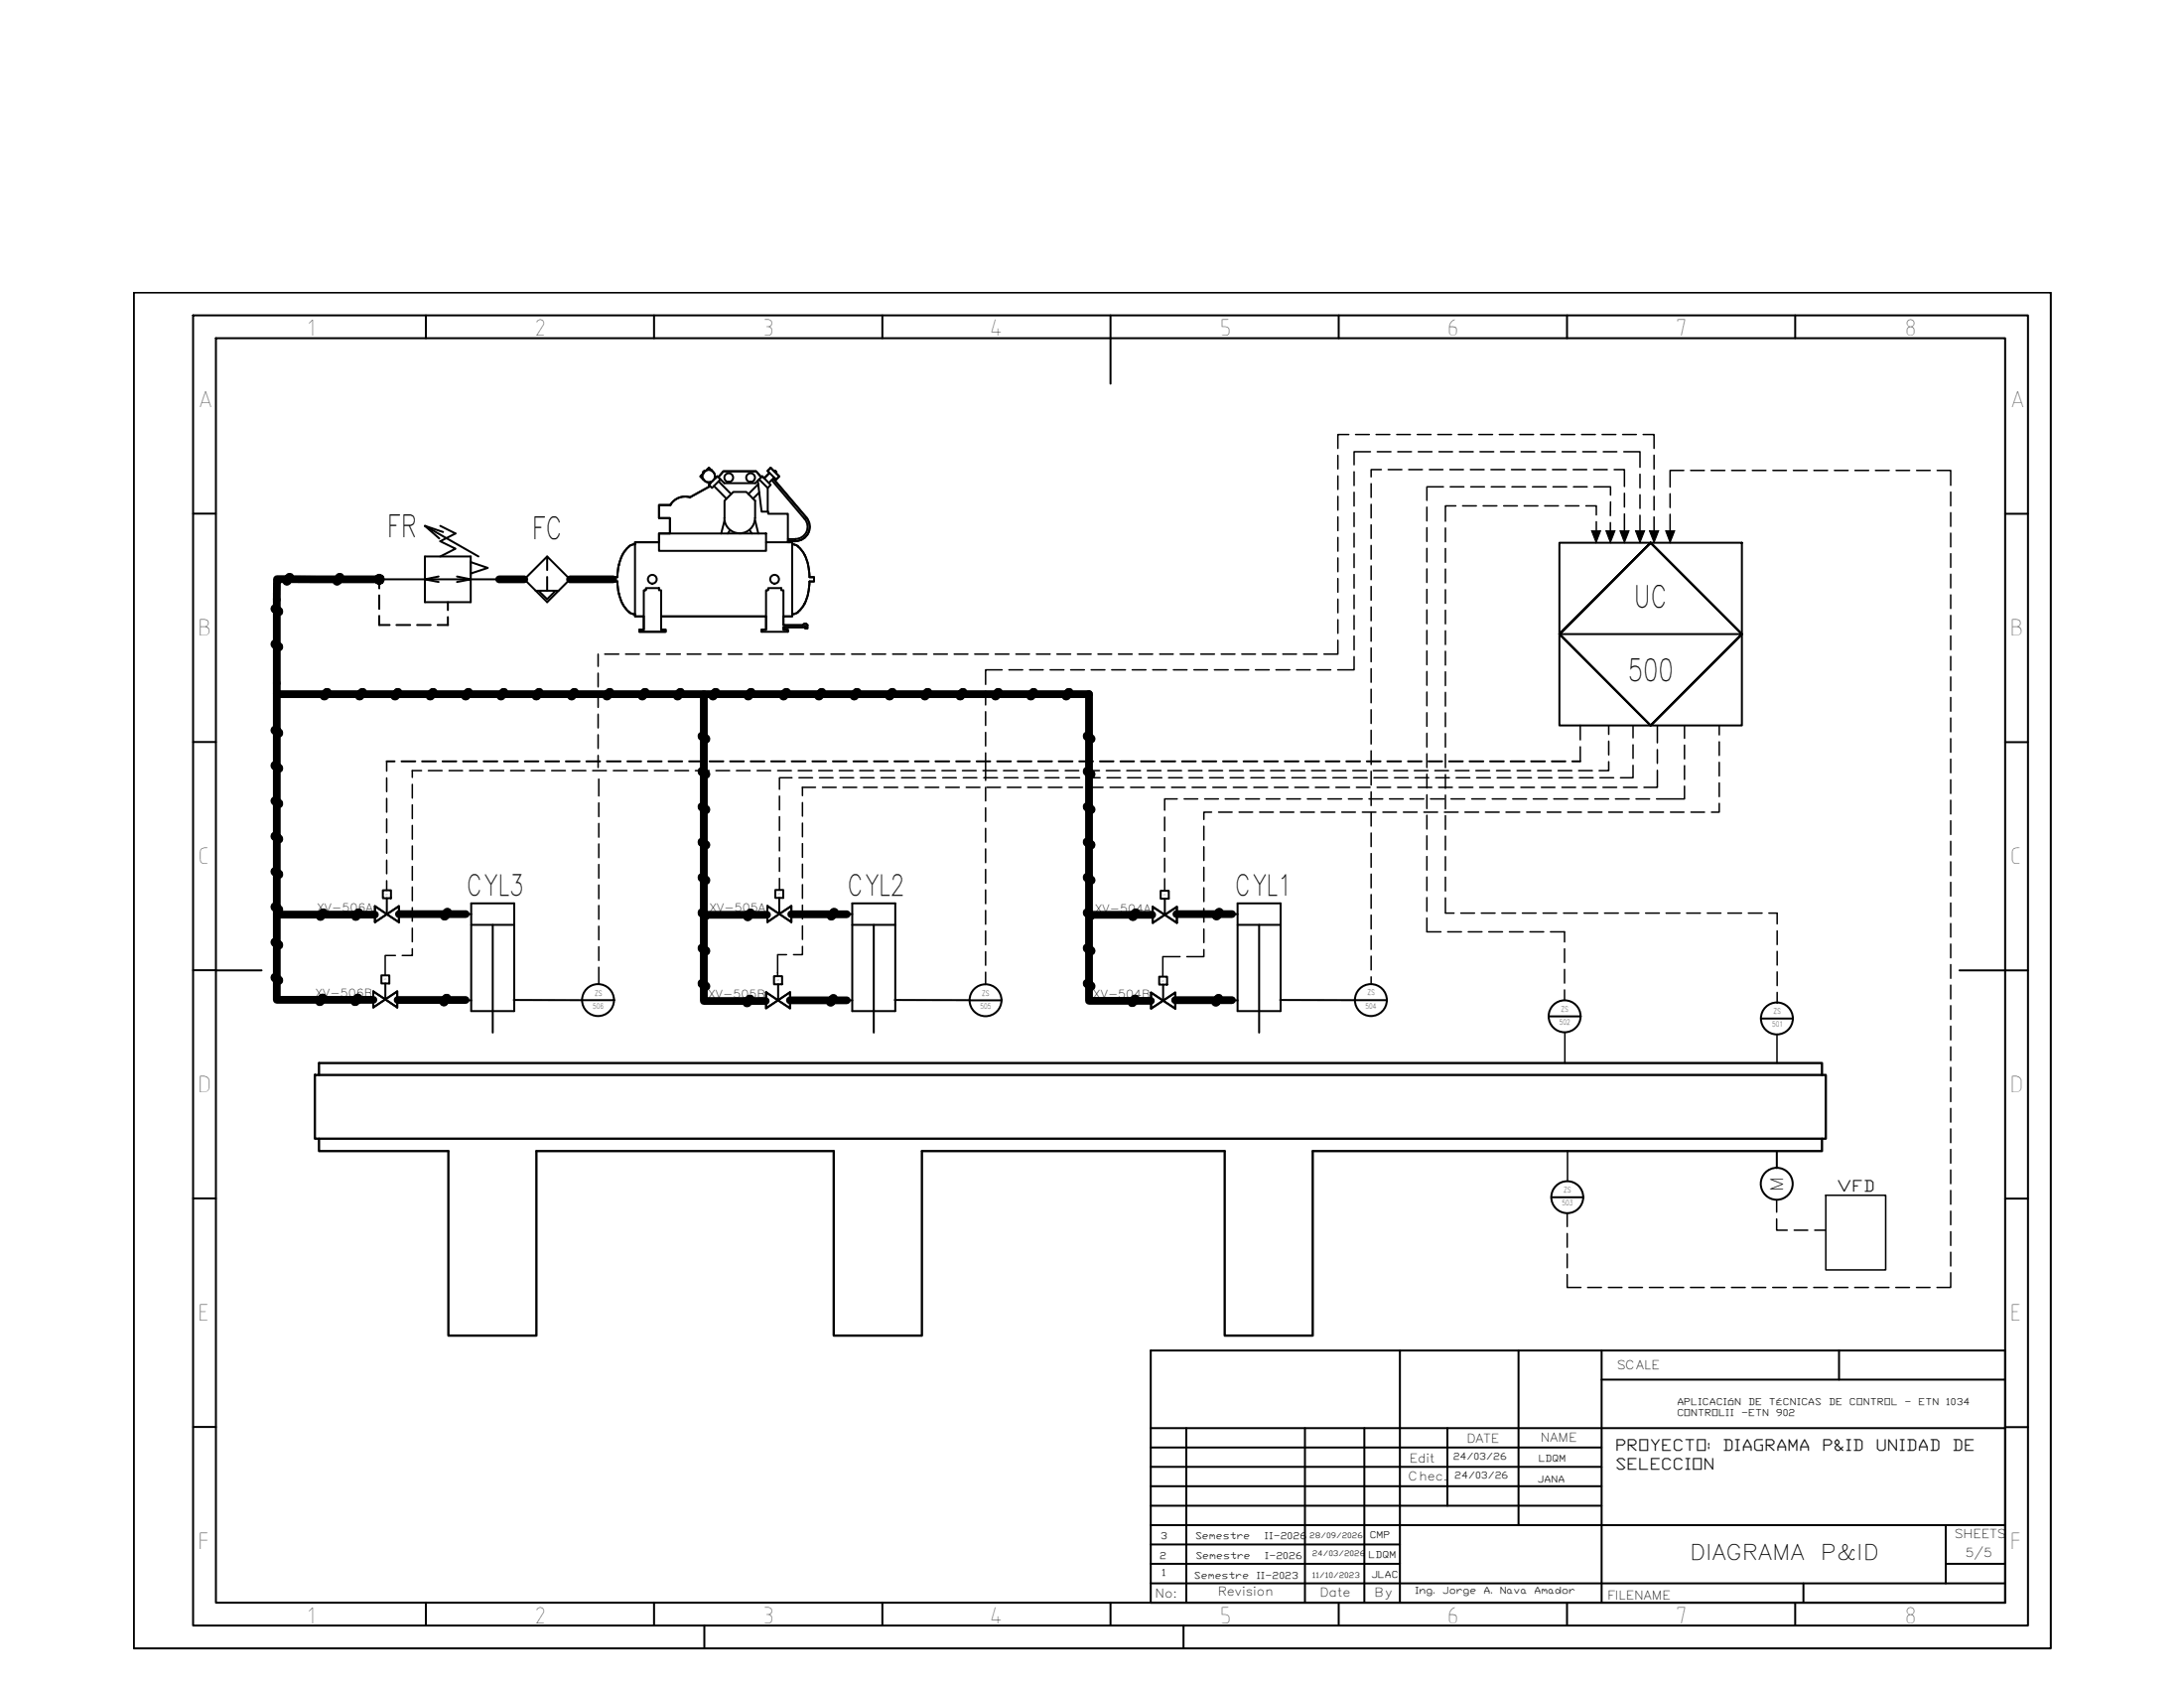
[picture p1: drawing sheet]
<svg xmlns="http://www.w3.org/2000/svg" width="279mm" height="216mm" viewBox="0 0 279 216" stroke-linecap="round" stroke-linejoin="round" font-family="sans-serif">
<!-- layer: SYMS -->
<g fill="none" stroke="#000" stroke-width=".25">
<path d="M48.5 78.8v1.1h1.3M48.5 76.2v1.7M50.7 79.9h1.8M53.4 79.9h1.7M54.4 71.2h5.8v5.8h-5.8zM54.4 67.3l6.8 3.9M56.1 73.7l-1.7 .4 1.7 .3M56.3 67.3l2 .9-2 1 2 1-2 1M56.7 68l-2.3-.7 1.8 1.6M57.3 78.9v1h-1.3M57.3 77v1M58.5 73.7l1.7 .4-1.7 .3"/>
<path d="M60.2 71.9l2.2 .7-2.2 .8M63.9 74.1h-15.4v1.2M68.5 75.6h3M68.9 75.6l1.1 1 1.1-1M70 71.2l-2.9 2.9 2.9 2.9 2.9-2.9-2.9-2.9v1.7M70 73.8v1.8M79 74.4l.2 1.5M79 73.8h-.6v.6h.6M79.2 72.3l-.2 1.5M79.2 75.9l.4 1.3M79.6 70.9l-.4 1.4M79.7 77.2l.3 .6 .5 .5"/>
<path d="M80.5 78.3l.7 .3M80.5 69.9l-.5 .5-.3 .5M81.2 69.6l-.7 .3M81.2 78.6v.2h1.2v1.7h-.6v.3h3.4v-.3h-.6v-1.7h13.4v1.7h-.6v.3h3.4v-.3h-.6v-.3h2.7l.1-.1v.3h.3v-.4M82.6 75.2h1.7v.3h.3v5h.6v.3h-3.4v-.3h.6v-5h.2zM84.3 68.2h13.7v2.3h-13.7zM84.3 69.4h-3.1v9.4h1.2M84.6 78.8h13.4M85.7 68.2v-1.9h-1.4v-1.7h1.5h-1.5v1.7h1.4v1.9h-1.4v1.2h-3.1v.2M88.2 63.6a2.19 2.19 0 0 0-2.4 1M90 61.3a.79 .79 0 0 0 .8 .4M90.2 60.3l-.1-.1-.2 .2 .1 .1"/>
<path d="M90.3 60.2l.4-.4 .4 .4M90.8 61.7l.1 .1-.2 .2 .1 .2-2.6 1.4 2.6-1.4M90.8 61.7l.1 .1M91.1 60.2a.79 .79 0 0 1 .3 .9M91.1 60.2l-.4-.4-.5 .5-.1-.1-.2 .2 .1 .1-.4 .4 .4 .4-.4-.4 .4-.3M91.1 60.2h.1M91.3 62.2l1.6 1.6M91.4 61.1l.1 .1 .3-.3 .1 .1 .6-.7h4.2l.7 .7 .1-.1 .3 .3 .6-.7-.2-.3 .4-.4 .4 .5 .1-.1 .2 .2v.1l.4 .4-.4 .4-.3-.2-.1 .1 4.3 5M91.4 61.1l.1 .1M91.9 61l.6-.7h4.2l.7 .7M91.9 61.6l1.6 1.6M92.2 61.3l-1.1 1.1-.4-.4 1.1-1.1 .9 .9h3.9l.9-.9 1.1 1.1-.4 .4-1.1-1.1"/>
<path d="M92.7 66.6l-.4 1.6M93.4 67.8l-.3 .4M95.9 67.8l.3 .4M96.6 66.3a1.96 1.96 0 0 1-2 1.9 1.96 1.96 0 0 1-1.9-1.9v-2.3l1.1-1.1h1.7l1.1 1.1v2.3M96.6 66.6l.4 1.6M96.9 61.5l.5 3.9h.9v.3h2.5v3.7M97 61.9l-1.3 1.3M97.1 63l-.8 .8M98 69.4h3.3v9.4h-1.1M98.2 60.2l.4-.4 1.1 1.1-.4 .4zM98.2 62.4v3M98.4 60.5l-.6 .7"/>
<path d="M98.7 61.4l4.3 5M98.9 61.2l4.3 5M99 60.3l.1-.1 .2 .2v.1M99 61.1l-.6 .7M100.8 69.2h1M100.8 69h1M101.3 69.6l.8 .3M101.8 69.2h-1v.2h.5v.2M102.1 69.9l.5 .5 .3 .5M102.1 78.3l-.8 .3v.2h-1.1v1.2h2.5M102.7 80h-2.5v-4.5h-.3v-.3h-1.6v.3h-.3v5h-.6v.3M102.8 79.9l-.1 .1"/>
<path d="M102.9 79.8h.2M102.9 79.8l-.2 .1M102.9 77.2l-.3 .6-.5 .5M102.9 70.9l.5 1.4M102.9 66.4a1.56 1.56 0 0 1 .3 1.6 1.56 1.56 0 0 1-1.4 .9M103.1 79.8l.1 .1M103.2 66.2a1.83 1.83 0 0 1 .2 1.9 1.83 1.83 0 0 1-1.6 1.1M103.2 79.9l.1 .1M103.3 80v.4h-.3v-.3l-.1 .1h-2.7v.3h.6v.3M103.4 72.3l.2 1.5h.5v.6h-.5a7 7 0 0 1-.7 2.8M199.5 69.4h23.3v23.4h-23.3zM211.2 69.4l11.6 11.7-11.6 11.7-11.7-11.7 11.7-11.7 11.6 11.7-11.6 11.7-11.7-11.7 11.7-11.7-11.7 11.7 11.7 11.7 11.6-11.7z"/>
<path d="M199.5 81.1h23.3M48 115.9l1.5 1-1.5 1.1zM48 115.9v2.1l3-2.1v2.1zM49 113.9h1v1h-1zM49.5 116.9l1.5-1v2.1zM49.5 114.9v2M59.6 116.9h.7M60.3 115.5h5.5v13.8h-5.5zM60.3 118.3h5.5M63 118.3v13.8M98.2 115.9l1.5 1-1.5 1zM98.2 115.9v2l3-2v2z"/>
<path d="M99.2 113.8h1v1h-1zM99.7 116.9l1.5-1v2zM99.7 114.8v2.1M108.3 116.9h.7M109 115.5h5.5v13.8h-5.5zM109 118.3h5.5M111.8 118.3v13.8M147.5 116l1.5 1-1.5 1zM147.5 116v2l3.1-2v2zM148.5 113.9h1v1h-1zM149 117l1.6-1v2zM149 114.9v2.1"/>
<path d="M157.6 116.9h.7M158.3 115.5h5.5v13.8h-5.5zM158.3 118.3h5.5M161.1 118.3v13.8M47.8 126.8l1.5 1-1.5 1.1zM47.8 126.8v2.1l3-2.1v2.1zM48.8 124.7h1v1.1h-1zM49.3 127.8l1.5-1v2.1zM49.3 125.8v2M59.6 127.9h.7M74.5 127.9h4.1M98 126.9l1.5 1-1.5 1.1z"/>
<path d="M98 126.9v2.1l3.1-2.1v2.1zM99 124.9h1.1v1h-1.1zM99.5 127.9l1.6-1v2.1zM99.5 125.9v2M108.3 127.9h.7M124.1 127.9h4M147.3 127l1.5 1-1.5 1zM147.3 127v2l3-2v2zM148.3 124.9h1v1h-1zM148.8 128l1.5-1v2zM148.8 125.9v2.1M157.6 127.9h.7"/>
<path d="M173.4 127.9h4M198.1 130h4.1M225.3 130.3h4.1M198.5 153.1h4M227.3 147.3v2.1"/>
<circle cx="83.4" cy="74.1" r=".56"/>
<circle cx="90.7" cy="60.9" r=".79"/>
<circle cx="93.2" cy="61.1" r=".56"/>
<circle cx="96" cy="61.1" r=".56"/>
<circle cx="99.1" cy="74.1" r=".56"/>
<circle cx="76.5" cy="127.9" r="2.04"/>
<circle cx="126.1" cy="127.9" r="2.04"/>
<circle cx="175.4" cy="127.9" r="2.04"/>
<circle cx="200.2" cy="130" r="2.04"/>
<circle cx="227.3" cy="130.3" r="2.04"/>
<circle cx="200.5" cy="153.1" r="2.04"/>
<circle cx="227.3" cy="151.4" r="2.04"/>
</g>
<!-- layer: 0 -->
<path d="M65.7 127.9h8.8M114.5 127.9h9.6M163.8 127.9h9.5" fill="none" stroke="#000" stroke-width=".25"/>
<g fill="none" stroke="#000" stroke-width=".99">
<path d="M35.1 77.8l.6 .5M35.1 77.9l.3 .2v4.4l.3 .2M37 73.8l-.2 .3h-1.4v3.9l.3 .1M37.1 73.8l-.1 .3h-.2l-.2 .3M43.4 73.8l-.2 .3h-6.2l-.2 .3M43.5 73.8l-.1 .3h-.2l-.1 .3M48.3 74.1h-4.9l-.2 .3M63.9 74.1h3.2M72.9 74.1h5.5M35.1 98l.3 .2v4.3l.3 .2M35.1 97.8l.3 .2v.2l.3 .1M35.1 93.5l.3 .1v4.4l.3 .2"/>
<path d="M35.1 93.3l.6 .5M35.1 82.5l.3 .1v10.9l.3 .2M35.1 82.3l.3 .2v.1l.3 .2M41.8 88.5l-.2 .3h-6.2M41.9 88.5l-.5 .6M46.3 88.5l-.2 .3h-4.4l-.1 .3M46.4 88.5l-.5 .6M50.8 88.5l-.2 .3h-4.4l-.1 .3M50.9 88.5l-.4 .6M55.3 88.5l-.1 .3h-4.4l-.2 .3M55.5 88.5l-.5 .6M59.9 88.5l-.2 .3h-4.4l-.2 .3"/>
<path d="M60 88.5l-.5 .6M64.4 88.5l-.2 .3h-4.4l-.2 .3M64.5 88.5l-.5 .6M68.9 88.5l-.2 .3h-4.4l-.1 .3M69 88.5l-.5 .6M73.4 88.5l-.2 .3h-4.3l-.2 .3M73.6 88.5l-.5 .6M77.9 88.5l-.2 .3h-4.3l-.2 .3M78.1 88.5l-.5 .6M82.4 88.5l-.1 .3h-4.4l-.2 .3M82.6 88.5l-.5 .6M87 88.5l-.2 .3h-4.4l-.2 .3"/>
<path d="M87.1 88.5l-.5 .6M89.7 98.8l.3 .1v4.4l.4 .2M89.7 98.6l.3 .2v.1l.4 .2M89.7 94.2l.3 .2v4.4l.4 .2M89.7 94.1l.3 .2v.1l.4 .2M90 88.8v5.5l.4 .1M91.5 88.5l-.2 .3h-4.4l-.1 .3M91.6 88.5l-.5 .6M96 88.5l-.2 .3h-4.3l-.2 .3M96.1 88.5l-.4 .6M100.5 88.5l-.1 .3h-4.4l-.2 .3M100.7 88.5l-.5 .6"/>
<path d="M105.1 88.5l-.2 .3h-4.4l-.2 .3M105.2 88.5l-.5 .6M109.6 88.5l-.2 .3h-4.4l-.2 .3M109.7 88.5l-.5 .6M114.1 88.5l-.2 .3h-4.4l-.2 .3M114.2 88.5l-.5 .6M118.6 88.5l-.2 .3h-4.4l-.1 .3M118.7 88.5l-.4 .6M123.1 88.5l-.1 .3h-4.4l-.2 .3M123.3 88.5l-.5 .6M127.6 88.5l-.1 .3h-4.4l-.2 .3M127.8 88.5l-.5 .6"/>
<path d="M132.2 88.5l-.2 .3h-4.4l-.2 .3M132.3 88.5l-.5 .6M136.5 89.1l.2-.3h2.6v5.4l.3 .2M136.7 88.5l-.2 .3h-4.4l-.1 .3M136.8 88.5l-.5 .6M139 98.7l.3 .2v4.4l.3 .2M139 98.6l.6 .5M139 94.2l.3 .2v4.4l.3 .1M139 94.1l.3 .1v.2l.3 .2M35.1 116.1l.3 .1v4.4l.3 .2M35.1 115.9l.3 .2v.1l.3 .2M35.1 111.5l.3 .2v4.4l.3 .2"/>
<path d="M35.1 111.4l.3 .2v.1l.3 .2M35.1 107l.3 .2v4.4l.3 .2M35.1 106.9l.3 .2v.1l.3 .2M35.1 102.5l.3 .2v4.4l.3 .1M35.1 102.4l.6 .5M41.3 116.7l-.2 .3h-5.7M41.4 116.7l-.5 .6M45.8 116.7l-.2 .3h-4.3l-.2 .3M46 116.7l-.6 .6M48 117h-2.2l-.2 .3M57.2 116.6l-.2 .3h-6M57.3 116.6l-.2 .3h-.1l-.2 .3"/>
<path d="M59.6 116.9h-2.5l-.1 .3M89.7 116.8l.3 .2v4.4l.4 .2M89.7 116.7l.3 .2v.1l.4 .2M89.7 112.3l.3 .2v4.4l.4 .1M89.7 112.2l.3 .1v.2l.4 .2M89.7 107.8l.3 .2v4.3l.4 .2M89.7 107.6l.3 .2v.2l.4 .1M89.7 103.3l.3 .2v4.3l.4 .2M89.7 103.1l.3 .2v.2l.4 .1M95.9 116.7l-.1 .3h-5.8M96.1 116.7l-.2 .3h-.1l-.2 .3M98.1 117h-2.2l-.2 .3"/>
<path d="M106.6 116.6l-.1 .3h-5.3M106.8 116.6l-.5 .6M108.3 116.9h-1.7l-.2 .3M139 116.8l.3 .2v4.4l.3 .2M139 116.7l.6 .5M139 112.3l.3 .2v4.4l.3 .1M139 112.2l.3 .1v.2l.3 .1M139 107.8l.3 .1v4.4l.3 .2M139 107.6l.6 .5M139 103.3l.3 .1v4.4l.3 .2M139 103.1l.3 .2v.1l.3 .2M145.2 116.7l-.2 .3h-5.7"/>
<path d="M145.4 116.7l-.2 .3h-.2l-.1 .3M147.4 117h-2.2l-.2 .3M155.9 116.6l-.2 .3h-5.2M156 116.6l-.4 .6M157.6 116.9h-1.7l-.2 .3M35.1 125.1l.3 .2v2.6h5.6l.2-.3M35.1 125l.3 .1v.2l.3 .1M35.1 120.6l.3 .2v4.3l.3 .2M35.1 120.5l.3 .1v.2l.3 .1M41.3 127.6l-.4 .6M45.7 127.6l-.1 .3h-4.4l-.2 .3M45.8 127.6l-.4 .6"/>
<path d="M47.8 127.9h-2.1l-.2 .3M57.1 127.6l-.2 .3h-6M57.2 127.6l-.2 .3h-.1l-.2 .3M59.6 127.9h-2.6l-.1 .3M89.7 125.9l.3 .1v2h5.7l.2-.3M89.7 125.7l.3 .2v.1l.4 .2M89.7 121.3l.3 .2v4.4l.4 .2M89.7 121.2l.3 .2v.1l.4 .2M96 127.7l-.5 .6M98 128h-2.2l-.1 .3M106.6 127.6l-.2 .3h-5.4M106.7 127.6l-.5 .6"/>
<path d="M108.3 127.9h-1.8l-.2 .3M139 125.8l.3 .2v2h5.7l.1-.3M139 125.7l.6 .5M139 121.3l.3 .2v4.4l.3 .2M139 121.2l.3 .2v.1l.3 .2M145.3 127.7l-.5 .6M147.2 128h-2.1l-.2 .3M155.8 127.6l-.2 .3h-5.3M156 127.6l-.2 .3h-.2l-.1 .3M157.6 127.9h-1.8l-.2 .3"/>
</g>
<path d="M47.6 117h.1M97.7 117.1h.1M147 117.1h.1" fill="none" stroke="#000" stroke-width=".25"/>
<!-- layer: SYMS -->
<g fill="#000" stroke="#000" stroke-width=".13">
<path d="M47.9 73.9l.6 .2h-.6zM48 73.7l-.1 .2 .6 .2zM48 73.7l.2-.1 .3 .5z"/>
<path d="M47.9 74.3l.6-.2-.5 .4zM47.9 74.1v.2l.6-.2z"/>
<path d="M48.2 73.6l.1-.1 .2 .6zM48.3 73.5l.2 .6v-.6zM48.5 73.5h.2l-.2 .6z"/>
<path d="M48.5 74.1v.6h-.2zM48.5 74.1l-.3 .5 .1 .1zM48 74.5l.5-.4-.3 .5z"/>
<path d="M48.7 73.5l.2 .1-.4 .5zM48.9 73.6l-.4 .5 .5-.4zM48.5 74.1l.5-.4 .1 .2z"/>
<path d="M48.5 74.1l.5 .4-.1 .1zM48.5 74.1l.2 .6 .2-.1zM48.5 74.1l.2 .6h-.2z"/>
<path d="M48.5 74.1l.6-.2v.2zM48.5 74.1l.6 .2v-.2zM48.5 74.1l.6 .2-.1 .2z"/>
</g>
<!-- layer: 0 -->
<path d="M40.3 137.5h193.3v8.1h-193.3zM40.8 137.5v-1.5h192.3v1.5M40.8 145.6v1.6h16.6v23.6h11.2v-23.6h38.1v23.6h11.2v-23.6h38.8v23.6h11.2v-23.6h65.2v-1.6" fill="none" stroke="#000" stroke-width=".3"/>
<g fill="none" stroke="#000" stroke-width=".19">
<path d="M171.2 58.2v1.8M172.6 55.6h-1.4v1.8M173.4 55.6h1.8M175.3 57.8h-2.1v1.7M176 55.6h1.8M176.2 57.8h1.7M178.7 55.6h1.7M178.8 57.8h1.8M181.3 55.6h1.8M181.4 57.8h1.8M183.9 55.6h1.8M184.1 57.8h1.7"/>
<path d="M186.6 55.6h1.7M186.7 57.8h1.8M189.2 55.6h1.7M189.3 57.8h1.8M191.8 55.6h1.8M192 57.8h1.7M194.4 55.6h1.8M194.6 57.8h1.7M197.1 55.6h1.7M197.2 57.8h1.8M199.7 55.6h1.8M199.8 57.8h1.8"/>
<path d="M202.3 55.6h1.8M202.5 57.8h1.7M205 55.6h1.7M205.1 57.8h1.7M207.6 55.6h1.7M207.7 57.8h2.1v2M210.2 55.6h1.4v1.8M211.6 58.2v1.8M171.2 60.9v1.7M171.2 63.5v1.7M171.2 66.1v1.8M171.2 68.7v1.8"/>
<path d="M171.2 71.4v1.7M171.2 74v1.7M171.2 76.6v1.8M171.2 79.3v1.7M173.2 60.3v1.8M173.2 63v1.7M173.2 65.6v1.7M173.2 68.2v1.8M173.2 70.8v1.8M173.2 73.5v1.7M173.2 76.1v1.7M173.2 78.7v1.8"/>
<path d="M175.4 61.9v1.7M175.4 64.5v1.7M175.4 67.1v1.8M175.4 69.8v1.7M175.4 72.4v1.7M175.4 75v1.8M175.4 77.6v1.8M176.7 60.1h-1.3v.9M177.6 60.1h1.7M180.2 60.1h1.8M182.5 64.9v1.7M182.5 67.5v1.8"/>
<path d="M182.5 70.1v1.8M182.5 72.8v1.7M182.5 75.4v1.7M182.5 78v1.8M182.9 60.1h1.7M184.7 62.3h-2.2v1.7M184.9 67.5v1.8M184.9 70.2v1.7M184.9 72.8v1.7M184.9 75.4v1.8M184.9 78.1v1.7M185.5 60.1h1.7"/>
<path d="M185.5 62.3h1.8M186.2 64.7h-1.3v2M187.1 64.7h1.8M188.1 60.1h1.8M188.2 62.3h1.7M189.7 64.7h1.8M190.7 60.1h1.8M190.8 62.3h1.7M192.4 64.7h1.7M193.4 60.1h1.7M193.4 62.3h1.8M195 64.7h1.7"/>
<path d="M196 60.1h1.7M196 62.3h1.8M197.6 64.7h1.8M198.6 60.1h1.8M198.7 62.3h1.7M200.3 64.7h1.7M201.3 60.1h1.7M201.3 62.3h1.8M202.9 64.7h1.3v1.2M203.9 60.1h1.7M203.9 62.3h2.1v1M204.2 66.7v1.2"/>
<path d="M206 66.8v1.1M206 64.2v1.7M206.5 60.1h1.3v2.1M207.8 63.1v1.7M207.8 65.7v2.2M209.8 60.7v1.7M209.8 63.3v1.7M209.8 65.9v2M211.6 60.9v1.7M211.6 63.5v1.7M211.6 66.1v1.8M213.7 63.2v1.7"/>
<path d="M213.7 65.8v2.1M215.4 60.2h-1.7v2.1M216.3 60.2h1.7M218.9 60.2h1.8M221.5 60.2h1.8M224.2 60.2h1.7M226.8 60.2h1.7M229.4 60.2h1.8M232.1 60.2h1.7M234.7 60.2h1.7M237.3 60.2h1.8M239.9 60.2h1.8"/>
<path d="M242.6 60.2h1.7M245.2 60.2h1.7M247.8 60.2h1.8v1.9M249.6 62.9v1.8M249.6 65.6v1.7M249.6 68.2v1.7M249.6 70.8v1.8M249.6 73.4v1.8M249.6 76.1v1.7M249.6 78.7v1.7M76.5 83.7v1.5M76.5 86.1v1.8"/>
<path d="M76.5 88.7v1.8M76.5 91.3v1.8M76.5 94v1.7M76.5 96.6v1.6M76.6 99.6v2.2M77.4 83.7h1.8M80 83.7h1.8M82.7 83.7h1.7M85.3 83.7h1.7M87.9 83.7h1.8M90.6 83.7h1.7M93.2 83.7h1.7"/>
<path d="M95.8 83.7h1.8M98.4 83.7h1.8M101 83.7h1.8M103.7 83.7h1.7M106.3 83.7h1.8M108.9 83.7h1.8M111.6 83.7h1.7M114.2 83.7h1.8M116.8 83.7h1.8M119.4 83.7h1.8M122.1 83.7h1.7M124.7 83.7h1.7"/>
<path d="M126.1 88.4v1.8M126.1 91v1.8M126.1 93.7v1.7M126.1 96.3v1.9M126.1 98.2v1.6M127.3 83.7h1.8M128.2 85.7h-2.1v1.8M129.1 85.7h1.7M130 83.7h1.7M131.7 85.7h1.8M132.6 83.7h1.7M134.3 85.7h1.8"/>
<path d="M135.2 83.7h1.8M137 85.7h1.7M137.8 83.7h1.8M139.6 85.7h1.8M140.5 83.7h1.7M142.2 85.7h1.8M143.1 83.7h1.7M144.8 85.7h1.8M145.7 83.7h1.8M147.5 85.7h1.7M148.4 83.7h1.7M150.1 85.7h1.7"/>
<path d="M151 83.7h1.7M152.7 85.7h1.8M153.6 83.7h1.8M155.4 85.7h1.7M156.2 83.7h1.8M158 85.7h1.7M158.9 83.7h1.7M160.6 85.7h1.8M161.5 83.7h1.7M163.2 85.7h1.8M164.1 83.7h1.8M165.9 85.7h1.7"/>
<path d="M166.8 83.7h1.7M168.5 85.7h1.7M171.2 81.9v1.8h-1.8M173.2 84v1.7h-2.1M173.2 81.4v1.7M175.4 80.3v1.7M175.4 82.9v1.7M175.4 85.5v1.8M175.4 88.2v1.7M175.4 90.8v1.7M175.4 93.4v1.8M175.4 96v1.8"/>
<path d="M175.4 98.7v1.7M182.5 80.6v1.8M182.5 83.3v1.7M182.5 85.9v1.7M182.5 88.5v1.8M182.5 91.2v1.7M182.5 93.8v1.7M182.5 96.4v1.8M182.5 99v1.8M184.9 80.7v1.7M184.9 83.3v1.8M184.9 85.9v1.8"/>
<path d="M184.9 88.6v1.7M184.9 91.2v1.7M184.9 93.8v1.8M184.9 96.4v1.8M184.9 99.1v1.7M249.6 81.3v1.8M249.6 84v1.7M249.6 86.6v1.7M249.6 89.2v1.8M249.6 91.8v1.8M249.6 94.5v1.7M249.6 97.1v1.7"/>
<path d="M249.6 99.7v1.8M76.6 102.7v1.8M76.6 105.3v1.8M76.6 107.9v1.8M76.6 110.6v1.7M76.6 113.2v1.7M76.6 115.8v1.8M76.6 118.5v1.7M126.1 100.7v1.7M126.1 103.3v1.8M126.1 106v1.7M126.1 108.6v1.7"/>
<path d="M126.1 111.2v1.8M126.1 113.8v1.8M126.1 116.5v1.7M126.1 119.1v1.7M175.4 101.3v1.7M175.4 103.9v1.8M175.4 106.5v1.8M175.4 109.2v1.7M175.4 111.8v1.8M175.4 114.4v1.8M175.4 117v1.8M175.4 119.7v1.7"/>
<path d="M182.5 119.2h1.8M182.5 101.7v1.7M182.5 104.3v1.7M182.5 106.9v1.8M182.5 109.6v1.7M182.5 112.2v1.7M182.5 114.8v1.8M182.5 117.4v1.8M184.9 101.7v1.8M184.9 104.3v1.8M184.9 106.9v1.8M184.9 109.6v1.7"/>
<path d="M184.9 112.2v1.8M184.9 114.8v2M185 116.8h1M185.2 119.2h1.8M186.9 116.8h1.7M187.8 119.2h1.8M189.5 116.8h1.8M190.5 119.2h1.7M192.1 116.8h1.8M193.1 119.2h1.7M194.8 116.8h1.7M195.7 119.2h1.8"/>
<path d="M197.4 116.8h1.7M198.4 119.2h1.7M200 116.8h1.8M200.2 119.2v1.3M202.6 116.8h1.8M205.3 116.8h1.7M207.9 116.8h1.8M210.5 116.8h1.8M213.1 116.8h1.8M215.8 116.8h1.7M218.4 116.8h1.8M221 116.8h1.8"/>
<path d="M223.7 116.8h1.7M226.3 116.8h1M227.4 116.8v1.4M227.4 119.1v1.7M249.6 102.4v1.7M249.6 105v1.7M249.6 107.6v1.8M249.6 110.2v1.8M249.6 112.9v1.7M249.6 115.5v1.7M249.6 118.1v1.8M76.6 121.1v1.7"/>
<path d="M76.6 123.7v2.2M126.1 121.7v1.8M126.1 124.3v1.6M175.4 122.3v1.8M175.4 124.9v1M200.2 121.4v1.7M200.2 124v1.7M200.2 126.6v1.3M227.4 121.7v1.7M227.4 124.3v1.8M227.4 126.9v1.4M249.6 120.7v1.8"/>
<path d="M249.6 123.4v1.7M249.6 126v1.8M249.6 128.6v1.8M249.6 131.2v1.8M249.6 133.9v1.7M249.6 136.5v1.8M249.6 139.1v1.8M200.5 155.2v1.7M200.5 157.8v1.7M227.3 155.9v1.4h1.3M227.3 153.6v1.4M229.5 157.3h1.8"/>
<path d="M232.2 157.3h1.3M249.6 141.8v1.7M249.6 144.4v1.7M249.6 147v1.8M249.6 149.6v1.8M249.6 152.3v1.7M249.6 154.9v1.7M249.6 157.5v1.8M200.5 163v1.7h1.7M200.5 160.4v1.8M203.1 164.7h1.8M205.8 164.7h1.7"/>
<path d="M208.4 164.7h1.7M211 164.7h1.8M213.6 164.7h1.8M216.3 164.7h1.7M218.9 164.7h1.7M221.5 164.7h1.8M224.1 164.7h1.8M226.8 164.7h1.7M229.4 164.7h1.8M232 164.7h1.8M234.7 164.7h1.7M237.3 164.7h1.7"/>
<path d="M239.9 164.7h1.8M242.5 164.7h1.8M245.2 164.7h1.7M249.6 162.8v1.9h-1.8M249.6 160.2v1.7"/>
</g>
<!-- layer: 0 -->
<path d="M203.6 67.9h1.2l-.6 1.5zM205.4 67.9h1.2l-.6 1.5zM207.2 67.9h1.2l-.6 1.5zM209.2 67.9h1.2l-.6 1.5zM211 67.9h1.2l-.6 1.5zM213.1 67.9h1.1l-.5 1.5z" fill="#000" stroke="#000" stroke-width=".13"/>
<path d="M99.5 124.4v.5M200.2 132.1v3.9M227.3 132.3v3.7M200.5 147.2v3.9M233.6 152.9h7.6v9.5h-7.6z" fill="none" stroke="#000" stroke-width=".19"/>
<!-- layer: 07 -->
<path d="M24.7 40.3h234.7v167.6h-234.7zM142.1 43.3v5.8M27.6 124.1h5.9M250.7 124.1h5.8M147.2 172.7h109.3v32.3h-109.3zM179.1 172.7v32.3M204.9 172.7v32.3M147.2 182.7h109.3M179.1 195.1h77.4M248.9 195.1v7.4" fill="none" stroke="#000" stroke-width=".25"/>
<!-- layer: 035 -->
<g fill="none" stroke="#000" stroke-width=".25">
<path d="M17.1 37.4h245.3v173.4h-245.3zM27.6 43.3h228.9v161.7h-228.9zM54.5 40.3v3M83.7 40.3v3M112.9 40.3v3M142.1 40.3v3M171.3 40.3v3M200.5 40.3v3M229.7 40.3v3M24.7 65.7h2.9M256.5 65.7h2.9M24.7 94.9h2.9"/>
<path d="M256.5 94.9h2.9M24.7 124.1h2.9M256.5 124.1h2.9M24.7 153.3h2.9M256.5 153.3h2.9M194.3 172.7v22.4M204.9 176.5h51.6M235.3 172.7v3.8M24.7 182.5h2.9M147.2 185.1h57.7M147.2 187.6h57.7M147.2 190.1h57.7"/>
<path d="M147.2 192.6h57.7M147.2 197.5h31.9M147.2 195.1h31.9M151.8 182.7v22.3M166.9 182.7v22.3M174.5 182.7v22.3M185.2 182.7v9.9M256.5 182.5h2.9M54.5 205v2.9M83.7 205v2.9M90.1 207.9v2.9M112.9 205v2.9"/>
<path d="M142.1 205v2.9M147.2 200h31.9M147.2 202.5h109.3M151.4 207.9v2.9M171.3 205v2.9M200.5 205v2.9M229.7 205v2.9M230.7 202.5v2.5M248.9 200h7.6"/>
</g>
<g fill="none" stroke="#000" stroke-width=".19">
<path d="M49.5 97.4v1.2M49.5 99.5v1.8M53.9 98.6h-1.2v.8M54.8 98.6h1.8M57.4 98.6h1.8M60.1 98.6h1.7M62.7 98.6h1.8M65.3 98.6h1.8M67.9 98.6h1.8M70.6 98.6h1.7M73.2 98.6h1.8M75.8 98.6h1.8"/>
<path d="M78.5 98.6h1.7M81.1 98.6h1.7M83.7 98.6h1.8M86.3 98.6h1.8M89 98.6h1.7M91.6 98.6h1.7M94.2 98.6h1.8M96.9 98.6h1.7M99.5 98.6h1.7M101.3 99.5h-1.6v1.5M102.1 98.6h1.8M102.2 99.5h1.7"/>
<path d="M104.7 98.6h1.8M104.8 99.5h1.8M107.4 98.6h1.7M107.5 99.5h1.7M110 98.6h1.7M110.1 99.5h1.7M112.6 98.6h1.8M112.7 99.5h1.8M115.3 98.6h1.7M115.3 99.5h1.8M117.9 98.6h1.7M118 99.5h1.7"/>
<path d="M120.5 98.6h1.8M120.6 99.5h1.7M123.1 98.6h1.8M123.2 99.5h1.8M125.8 98.6h1.7M125.9 99.5h1.7M128.4 98.6h1.7M128.5 99.5h1.7M131 98.6h1.8M131.1 99.5h1.8M133.6 98.6h1.8M133.7 99.5h1.8"/>
<path d="M136.3 98.6h1.7M136.4 99.5h1.7M138.9 98.6h1.8M139 99.5h1.7M141.5 98.6h1.8M141.6 99.5h1.8M144.1 98.6h1.8M144.3 99.5h1.7M146.8 98.6h1.7M146.9 99.5h1.7M149.4 98.6h1.8M149.5 99.5h1.8"/>
<path d="M152 98.6h1.8M152.1 99.5h1.8M154.7 98.6h1.7M154.7 99.5h1.8M157.3 98.6h1.7M157.4 99.5h1.7M159.9 98.6h1.8M160 99.5h1.8M162.5 98.6h1.8M162.6 99.5h1.8M165.2 98.6h1.7M165.3 99.5h1.7"/>
<path d="M167.8 98.6h1.7M167.9 99.5h1.8M170.4 98.6h1.8M170.5 99.5h1.8M173.1 98.6h1.7M173.1 99.5h1.8M175.7 98.6h1.7M175.8 99.5h1.7M178.3 98.6h1.8M178.4 99.5h1.7M180.9 98.6h1.8M181 99.5h1.8"/>
<path d="M183.6 98.6h1.7M183.7 99.5h1.7M186.2 98.6h1.7M186.3 99.5h1.7M188.8 98.6h1.8M188.9 99.5h1.8M191.5 98.6h1.7M191.5 99.5h1.8M194.1 98.6h1.7M194.2 99.5h1.7M196.7 98.6h1.8M196.8 99.5h1.7"/>
<path d="M199.3 98.6h1.8M199.4 99.5h1.8M202 98.6h1.7M202.1 99.5h1.7M202.2 92.8v1.8M202.2 95.5v1.9M204.7 99.5h1.7M205.8 97.4v1.2h-1.2M205.8 92.8v1.1M205.8 94.8v1.8M208.9 97.9v1.6h-1.6M208.9 92.8v1.6"/>
<path d="M208.9 95.3v1.7M212 98.5v2.2h-1.7M212 92.8v2.2M212 95.9v1.7M215.5 92.8v1.6M215.5 95.3v1.8M215.5 97.9v1.8M219.9 92.9v1.1M219.9 94.9v1.7M219.9 97.5v1.7M49.5 102.1v1.8M49.5 104.7v1.8"/>
<path d="M49.5 107.4v1.7M49.5 110v1.8M49.5 112.6v1.3M52.7 100.3v1.8M52.7 102.9v1.8M52.7 105.6v1.7M52.7 108.2v1.8M52.7 110.8v1.8M52.7 113.4v1.8M52.7 116.1v1.7M52.7 118.7v1.8M99.7 101.8v1.8"/>
<path d="M99.7 104.5v1.7M99.7 107.1v1.7M99.7 109.7v1.8M99.7 112.3v1.5M102.7 102.7v1.7M102.7 105.3v1.7M102.7 107.9v1.8M102.7 110.5v1.8M102.7 113.1v1.8M102.7 115.8v1.7M102.7 118.4v1.8M104.3 100.7h-1.6v1.1"/>
<path d="M105.2 100.7h1.8M107.8 100.7h1.8M110.5 100.7h1.7M113.1 100.7h1.8M115.7 100.7h1.8M118.4 100.7h1.7M121 100.7h1.7M123.6 100.7h1.8M126.2 100.7h1.8M128.9 100.7h1.7M131.5 100.7h1.7M134.1 100.7h1.8"/>
<path d="M136.8 100.7h1.7M139.4 100.7h1.7M142 100.7h1.8M144.6 100.7h1.8M147.3 100.7h1.7M149 104.5v1.7M149 107.1v1.8M149 109.8v1.7M149 112.4v1.4M149.9 100.7h1.7M150.6 102.2h-1.6v1.4M151.5 102.2h1.7"/>
<path d="M152.5 100.7h1.8M154 105.7v1.7M154 108.3v1.8M154 110.9v1.8M154 113.6v1.7M154 116.2v1.7M154 118.8v1.8M154.1 102.2h1.8M155 103.9h-1v.9M155.2 100.7h1.7M155.9 103.9h1.7M156.7 102.2h1.8"/>
<path d="M157.8 100.7h1.7M158.5 103.9h1.8M159.4 102.2h1.7M160.4 100.7h1.8M161.1 103.9h1.8M162 102.2h1.7M163 100.7h1.8M163.8 103.9h1.7M164.6 102.2h1.8M165.7 100.7h1.7M166.4 103.9h1.7M167.3 102.2h1.7"/>
<path d="M168.3 100.7h1.7M169 103.9h1.8M169.9 102.2h1.7M170.9 100.7h1.8M171.6 103.9h1.8M172.5 102.2h1.8M173.5 100.7h1.8M174.3 103.9h1.7M175.1 102.2h1.8M176.2 100.7h1.7M176.9 103.9h1.7M177.8 102.2h1.7"/>
<path d="M178.8 100.7h1.8M179.5 103.9h1.8M180.4 102.2h1.7M181.4 100.7h1.8M182.2 103.9h1.7M183 102.2h1.8M184 100.7h1.8M184.8 103.9h1.7M185.6 102.2h1.8M186.7 100.7h1.7M187.4 103.9h1.8M188.3 102.2h1.7"/>
<path d="M189.3 100.7h1.8M190 103.9h1.8M190.9 102.2h1.8M191.9 100.7h1.8M192.7 103.9h1.7M193.5 102.2h1.8M194.6 100.7h1.7M195.3 103.9h1.7M196.2 102.2h1.7M197.2 100.7h1.7M197.9 103.9h1.8M198.8 102.2h1.7"/>
<path d="M199.8 100.7h1.8M200.6 103.9h1.7M201.4 102.2h1.8M202.4 100.7h1.8M203.2 103.9h1.7M204 102.2h1.8M205.1 100.7h1.7M205.8 103.9h1.8M206.7 102.2h1.7M207.7 100.7h1.7M208.4 103.9h1.8M209.3 102.2h1.7"/>
<path d="M211.1 103.9h1.7M213.7 103.9h1.7M215.5 100.6v1.6h-3.6M216.3 103.9h1.8M219.9 102.8v1.1h-1M219.9 100.1v1.8M50.6 122.2h-1.3v2.6M52.7 121.3v.9h-1.2M100.6 122.1h-1.1v2.3M102.7 121v1.1h-1.2M151 122.4h-2.2v2.4M154 121.4v1h-2.2"/>
</g>
<g fill="none" stroke="#000" stroke-width=".25">
<path d="M49.5 97.4h1M51.4 97.4h1.7M54 97.4h1.8M56.6 97.4h1.8M59.2 97.4h1.8M61.9 97.4h1.7M64.5 97.4h1.8M67.1 97.4h1.8M69.8 97.4h1.7M72.4 97.4h1.7M75 97.4h1.8M77.6 97.4h1.8"/>
<path d="M80.3 97.4h1.7M82.9 97.4h1.7M85.5 97.4h1.8M88.2 97.4h1.7M90.8 97.4h1.7M93.4 97.4h1.8M96 97.4h1.8M98.7 97.4h1.7M101.3 97.4h1.7M103.9 97.4h1.8M106.6 97.4h1.7M109.2 97.4h1.7"/>
<path d="M111.8 97.4h1.8M114.4 97.4h1.8M117.1 97.4h1.7M119.7 97.4h1.7M122.3 97.4h1.8M124.9 97.4h1.8M127.6 97.4h1.7M130.2 97.4h1.8M132.8 97.4h1.8M135.4 97.4h1.8M138.1 97.4h1.7M140.7 97.4h1.8"/>
<path d="M143.3 97.4h1.8M146 97.4h1.7M148.6 97.4h1.7M151.2 97.4h1.8M153.8 97.4h1.8M156.5 97.4h1.7M159.1 97.4h1.7M161.7 97.4h1.8M164.4 97.4h1.7M167 97.4h1.7M169.6 97.4h1.8M172.2 97.4h1.8"/>
<path d="M174.9 97.4h1.7M177.5 97.4h1.7M180.1 97.4h1.8M182.8 97.4h1.7M185.4 97.4h1.7M188 97.4h1.8M190.6 97.4h1.8M193.3 97.4h1.7M195.9 97.4h1.7M198.5 97.4h1.8M201.1 97.4h1.1"/>
</g>
<g font-size="3.9">
<text x="49.5" y="68.8">FR</text>
<text x="68.1" y="69">FC</text>
<text x="209" y="77.7">UC</text>
<text x="208.2" y="87.2">500</text>
</g>
<g font-size="3.7">
<text x="59.7" y="114.5">CYL3</text>
<text x="108.4" y="114.5">CYL2</text>
<text x="158" y="114.5">CYL1</text>
</g>
<g font-size="3.2">
<text x="39.2" y="43">1</text>
<text x="68.3" y="43">2</text>
<text x="97.5" y="43">3</text>
<text x="126.5" y="43">4</text>
<text x="156" y="43">5</text>
<text x="185.1" y="43">6</text>
<text x="214.3" y="43">7</text>
<text x="243.6" y="43">8</text>
<text x="25.3" y="52.1">A</text>
<text x="257.1" y="52.1">A</text>
<text x="25.3" y="81.3">B</text>
<text x="257.1" y="81.3">B</text>
<text x="25.3" y="110.5">C</text>
<text x="257.1" y="110.5">C</text>
<text x="25.3" y="139.7">D</text>
<text x="257.1" y="139.7">D</text>
<text x="25.3" y="168.9">E</text>
<text x="257.1" y="168.9">E</text>
<text x="25.3" y="198.1">F</text>
<text x="257.1" y="198.2">F</text>
<text x="39.2" y="207.6">1</text>
<text x="68.3" y="207.6">2</text>
<text x="97.5" y="207.6">3</text>
<text x="126.5" y="207.6">4</text>
<text x="156" y="207.6">5</text>
<text x="185.1" y="207.6">6</text>
<text x="214.3" y="207.6">7</text>
<text x="243.6" y="207.6">8</text>
</g>
<g font-size="2.7">
<text x="216.2" y="199.5">DIAGRAMA</text>
<text x="232.9" y="199.5">P&amp;ID</text>
</g>
<text font-size="2.2" x="228.1" y="152.4" transform="rotate(-90 228.1 152.4)">M</text>
<g font-size="2">
<text x="234.9" y="152.5">VFD</text>
<text x="206.6" y="185.6">PROYECTO:</text>
<text x="220.4" y="185.6">DIAGRAMA</text>
<text x="233.1" y="185.6">P&amp;ID</text>
<text x="240" y="185.6">UNIDAD</text>
<text x="249.8" y="185.6">DE</text>
<text x="206.6" y="188">SELECCION</text>
</g>
<g font-size="1.6">
<text x="206.8" y="175.1">SCALE</text>
<text x="187.6" y="184.5">DATE</text>
<text x="197.1" y="184.5">NAME</text>
<text x="180.1" y="189.4">Chec.</text>
<text x="180.3" y="187">Edit</text>
<text x="250" y="196.8">SHEETS</text>
<text x="251.4" y="199.1">5/5</text>
<text x="147.8" y="204.3">No:</text>
<text x="155.8" y="204.1">Revision</text>
<text x="168.8" y="204.2">Date</text>
<text x="175.8" y="204.2">By</text>
<text x="205.6" y="204.6">FILENAME</text>
</g>
<g font-size="1.4">
<text x="40.5" y="116.6">XV-506A</text>
<text x="90.7" y="116.6">XV-505A</text>
<text x="140" y="116.7">XV-504A</text>
<text x="40.3" y="127.5">XV-506B</text>
<text x="90.6" y="127.6">XV-505B</text>
<text x="139.8" y="127.6">XV-504B</text>
</g>
<g font-size="1.2">
<text x="214.5" y="179.7">APLICACIÓN</text>
<text x="223.7" y="179.7">DE</text>
<text x="226.3" y="179.7">TÉCNICAS</text>
<text x="234" y="179.7">DE</text>
<text x="236.6" y="179.7">CONTROL</text>
<text x="243.7" y="179.7">-</text>
<text x="245.4" y="179.7">ETN</text>
<text x="249" y="179.7">1034</text>
<text x="214.5" y="181.1">CONTROLII</text>
<text x="222.8" y="181.1">-ETN</text>
<text x="227.2" y="181.1">902</text>
<text x="185.9" y="186.7">24/03/26</text>
<text x="186.1" y="189.1">24/03/26</text>
<text x="196.7" y="189.6">JANA</text>
<text x="196.8" y="186.9">LDQM</text>
<text x="148.5" y="196.8">3</text>
<text x="152.9" y="196.9">Semestre</text>
<text x="161.7" y="196.9">II-2026</text>
<text x="175.2" y="196.7">CMP</text>
<text x="148.3" y="199.3">2</text>
<text x="148.6" y="201.5">1</text>
<text x="152.8" y="201.9">Semestre</text>
<text x="153" y="199.4">Semestre</text>
<text x="160.7" y="201.9">II-2023</text>
<text x="161.8" y="199.4">I-2026</text>
<text x="175.1" y="199.3">LDQM</text>
<text x="175.4" y="201.8">JLAC</text>
<text x="181" y="203.8">Ing.</text>
<text x="184.5" y="203.8">Jorge</text>
<text x="189.8" y="203.8">A.</text>
<text x="191.9" y="203.8">Nava</text>
<text x="196.3" y="203.8">Amador</text>
</g>
<g font-size="1">
<text x="167.6" y="196.7">28/09/2026</text>
<text x="167.9" y="199">24/03/2026</text>
<text x="167.9" y="201.8">11/10/2023</text>
</g>
<g font-size=".9">
<text x="75.8" y="129">506</text>
<text x="76.1" y="127.3">ZS</text>
<text x="125.4" y="129">505</text>
<text x="125.6" y="127.4">ZS</text>
<text x="174.7" y="129">504</text>
<text x="174.9" y="127.3">ZS</text>
<text x="199.5" y="131.1">502</text>
<text x="199.7" y="129.4">ZS</text>
<text x="226.7" y="131.3">501</text>
<text x="226.9" y="129.7">ZS</text>
<text x="199.8" y="154.2">503</text>
<text x="200" y="152.5">ZS</text>
</g>
<g font-size=".3">
<text x="99.5" y="114.2" transform="rotate(90 99.5 114.2)">S</text>
<text x="148.9" y="114.3" transform="rotate(90 148.9 114.3)">S</text>
<text x="49.1" y="125.2" transform="rotate(90 49.1 125.2)">S</text>
<text x="99.4" y="125.3" transform="rotate(90 99.4 125.3)">S</text>
</g>
</svg>
